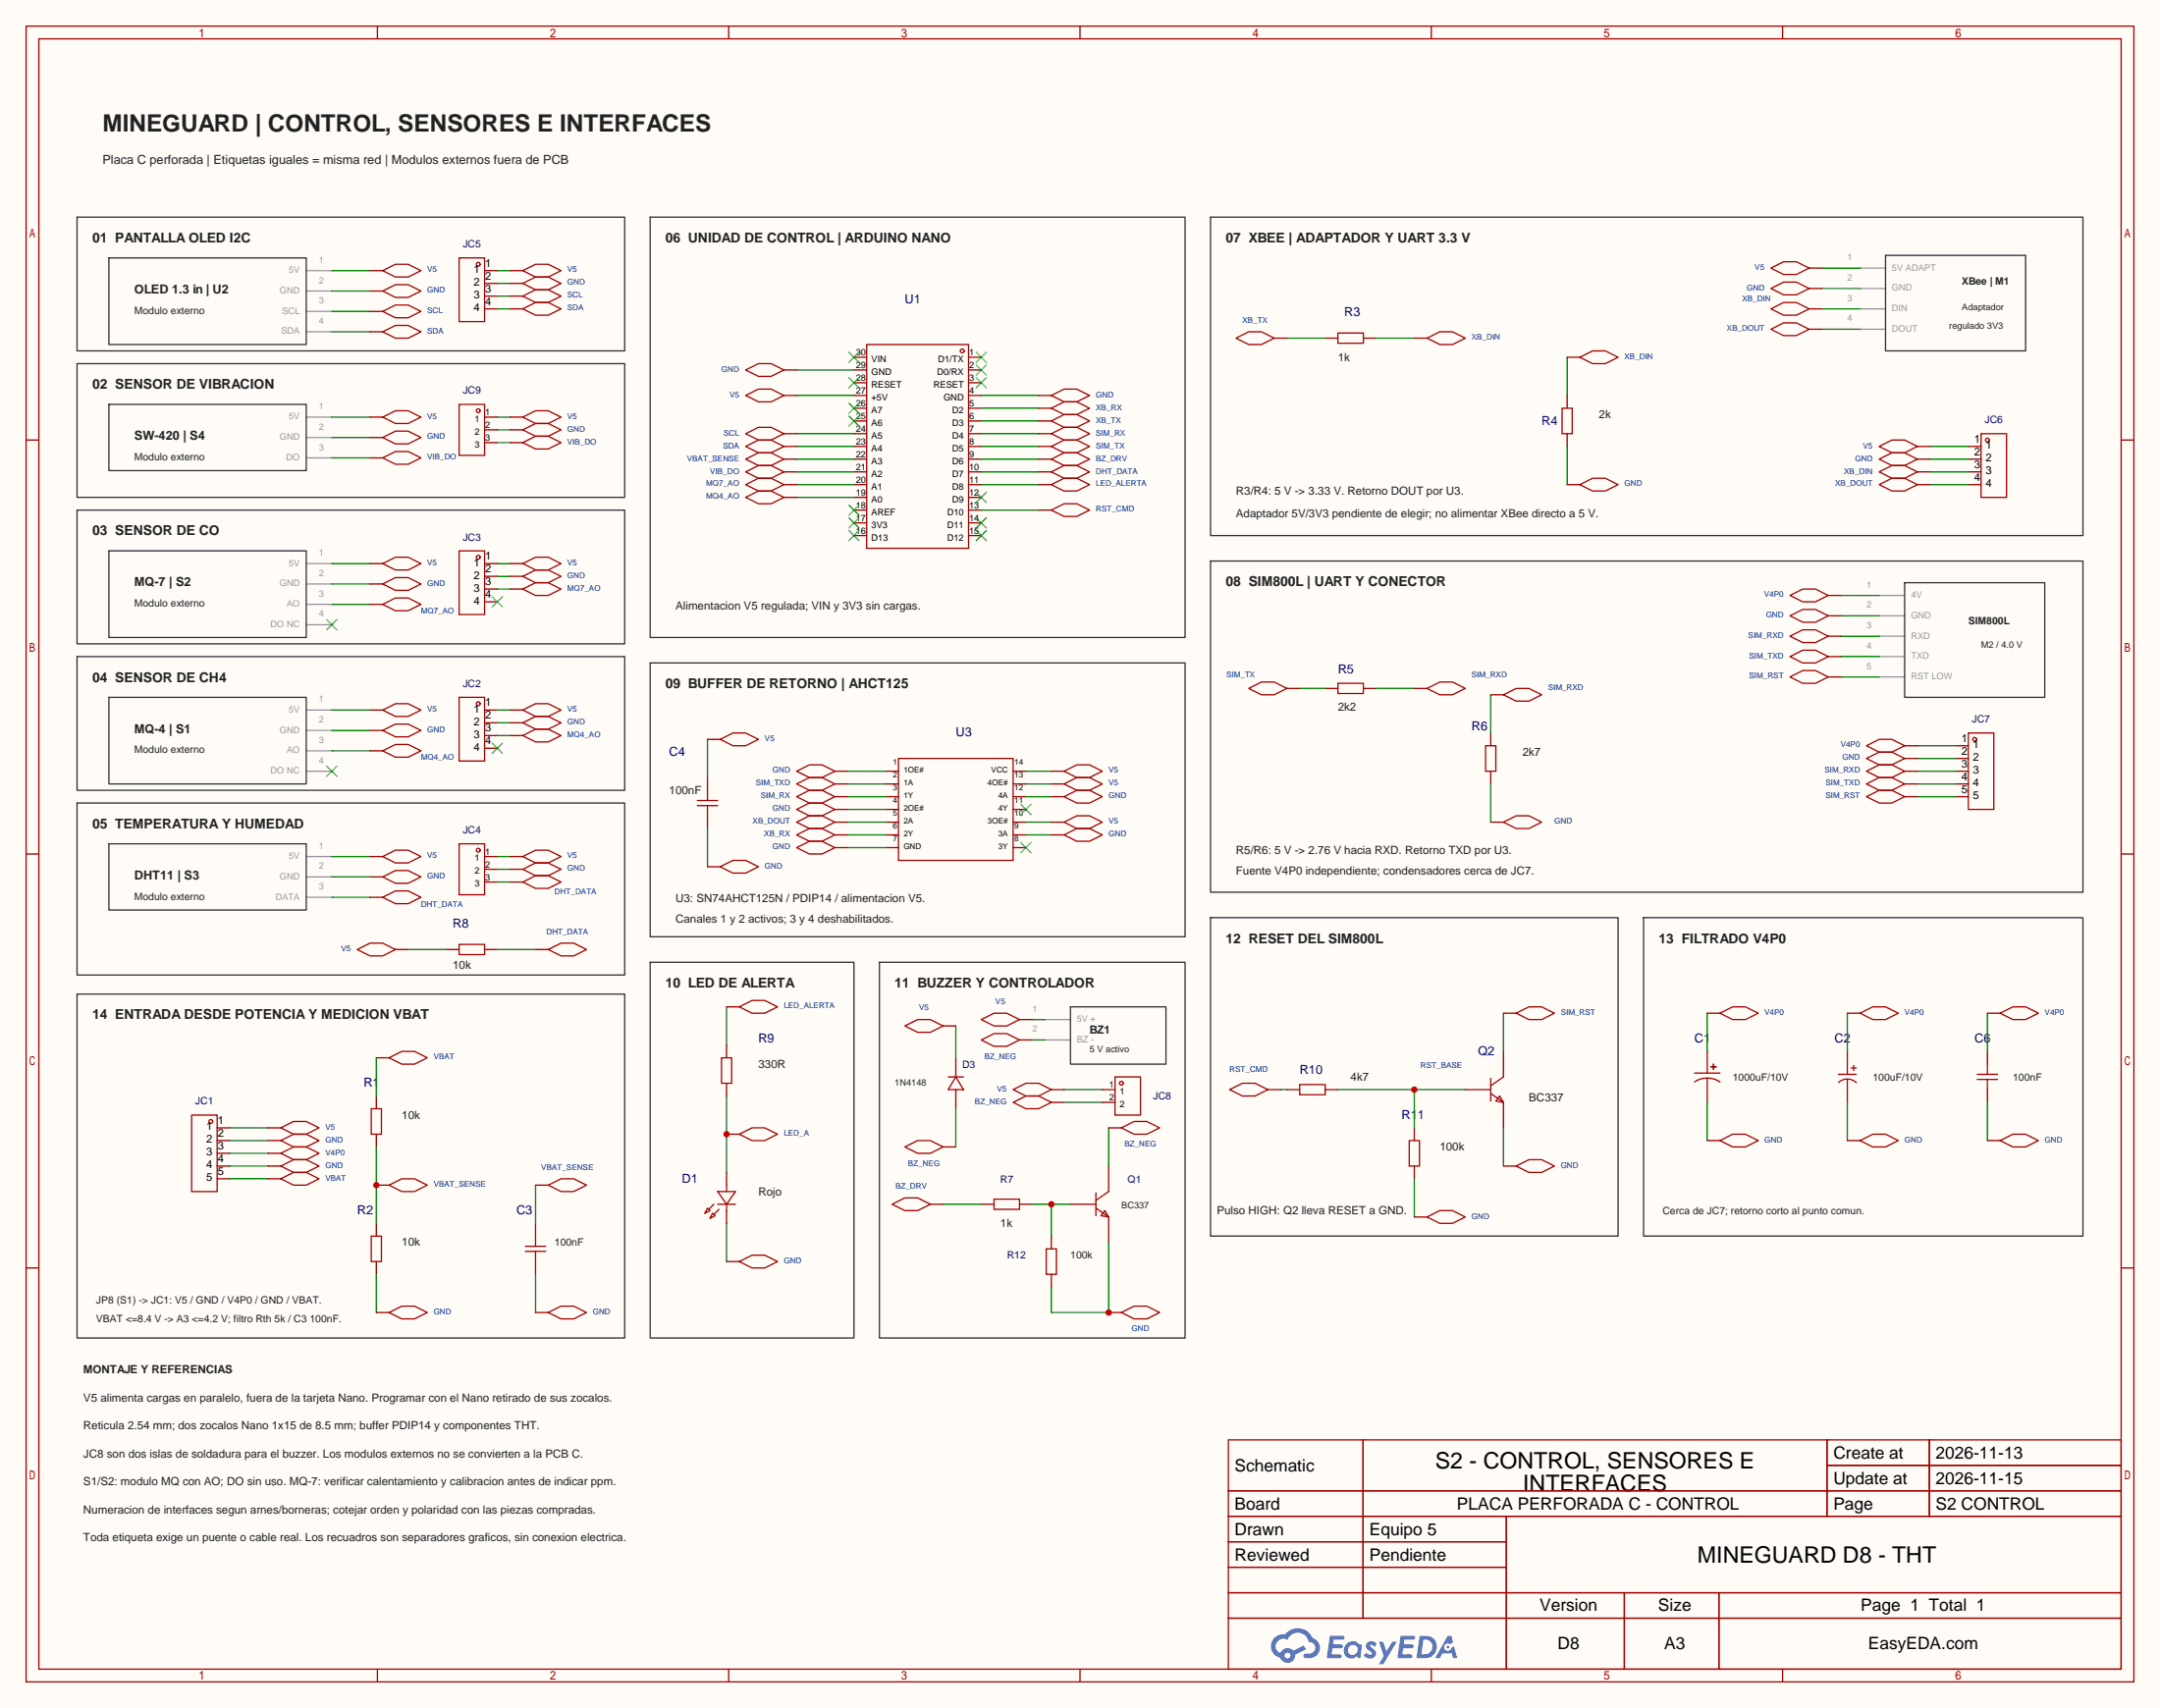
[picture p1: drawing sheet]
<svg xmlns="http://www.w3.org/2000/svg" width="431mm" height="341mm" viewBox="0 0 431 341" stroke-linecap="round" stroke-linejoin="round" font-family="sans-serif">
<path d="M0 0h430.8v340.6h-430.8z" fill="#fffcf7"/>
<g fill="none" stroke="#a10000" stroke-width=".25">
<path d="M5.2 5.2h420.4v330.2h-420.4zM7.7 7.7h415.3v325.2h-415.3zM75.3 5.2v2.5M145.3 5.2v2.5M215.4 5.2v2.5M285.5 5.2v2.5M355.5 5.2v2.5M5.2 87.8h2.5M423 87.8h2.6M5.2 170.3h2.5M423 170.3h2.6M5.2 252.9h2.5"/>
<path d="M423 252.9h2.6M245 287.1h178v45.8h-178zM245 297.3h178M271.8 287.1v35.6M364.4 287.1v15.3M364.4 292.2h58.6M384.8 287.1v15.3M245 302.4h178M245 307.5h55.4M245 317.6h178M245 312.5h55.4M300.4 302.4v30.5"/>
<path d="M324 317.6v15.3M342.8 317.6v15.3M75.3 332.9v2.5M145.3 332.9v2.5M215.4 332.9v2.5M245 322.7h178M285.5 332.9v2.5M355.5 332.9v2.5"/>
</g>
<g fill="#5487ff">
<path d="M272.7 327.5a1.3 1.3 0 0 1 1.9 .3l-.4 .7a.54 .54 0 0 0-1-.3l.2 .2a1.58 1.58 0 0 1 1 1.6 1.43 1.43 0 0 1-2.4 .1l.5-.5a.64 .64 0 0 0 .5 .4 .64 .64 0 0 0 .6-.3l-.1-.2a1.35 1.35 0 0 1-1-1.8z"/>
<path d="M275 327.4h.8l.7 1.9 1.2-1.9h.9l-2.7 4.5h-.9l1-1.7z"/>
<path d="M265.2 326.2h1.7a1.31 1.31 0 0 1 1.2 .2 .4 .4 0 0 1-.4 .6h-1.7l-.1 .9h1.6a.4 .4 0 0 1 .3 .5 .4 .4 0 0 1-.4 .3h-1.7l-.1 1.2h.8a1.23 1.23 0 0 1 1.2 .2 .39 .39 0 0 1-.4 .6h-2.6z"/>
<path d="M279.3 326.2h1.7a1.32 1.32 0 0 1 1.2 .2 .39 .39 0 0 1-.3 .6h-1.8l-.1 .9h1.6a.4 .4 0 0 1 .4 .5 .4 .4 0 0 1-.5 .3h-1.6l-.2 1.2h.8a1.23 1.23 0 0 1 1.2 .2 .39 .39 0 0 1-.4 .6h-2.6z"/>
<path d="M288.7 326.2h.8l.3 1.4-.6 .3a.75 .75 0 0 0-1.1 .3 .75 .75 0 0 0 .4 1 .75 .75 0 0 0 1-.6l.5-.3 .6 2.4h-.8l-.3-1h-1.8l-.5 1h-1z"/>
<path d="M283.1 326.2l-.6 4.5h1.4a2.27 2.27 0 0 0 2.7-2.3 2.27 2.27 0 0 0-2.7-2.2zM283.9 327a1.5 1.5 0 0 1 1.8 1.5 1.5 1.5 0 0 1-1.9 1.4h-.3z"/>
<path d="M268.5 327.8a1.6 1.6 0 0 0-.3 2.3 1.6 1.6 0 0 0 2.3 .2l.8 .4 .3-2.5-.1-.3h-.5a1.58 1.58 0 0 0-2.5-.1zM269.1 328.3a.99 .99 0 0 1 1.6 .3 .99 .99 0 0 1-.8 1.4 .94 .94 0 0 1-1-.5 .94 .94 0 0 1 .2-1.2z"/>
<path d="M254.2 326.6a2.37 2.37 0 0 0 1.1 4 1.54 1.54 0 0 0 1.8 1 1.54 1.54 0 0 0 1.2-1.6l2.2-1.1-.5-.8-2.1 1.1a1.57 1.57 0 0 0-2.6 .5 1.5 1.5 0 0 1-.7-2.1 1.5 1.5 0 0 1 2.2-.6 2.23 2.23 0 0 1 2.3-1.4 2.23 2.23 0 0 1 1.9 1.9 1.16 1.16 0 0 1 1.3 1 1.16 1.16 0 0 1-1.1 1.3h-.7a.47 .47 0 0 0-.6 .4 .47 .47 0 0 0 .5 .5 2.17 2.17 0 0 0 2.5-1 2.17 2.17 0 0 0-.4-2.6l-.7-.5a3.2 3.2 0 0 0-5.5-.7l-1.1 .1zM256.2 330.2a.6 .6 0 0 1 1.2 0 .6 .6 0 0 1-1.2 0z"/>
<circle cx="288.7" cy="328.5" r=".28"/>
</g>
<g fill="none" stroke="#a10000" stroke-width=".25">
<path d="M91.6 51.4h5v12.7h-5zM172.8 68.7h20.4v40.6h-20.4zM266.8 66.4h5.1v2.1h-5.1zM91.6 80.6h5v10.2h-5zM311.5 81.4h2.1v5.1h-2.1zM395.1 86.5h5.1v12.7h-5.1zM91.6 109.9h5v12.7h-5zM91.6 139.1h5v12.7h-5zM266.8 136.3h5.1v2h-5.1zM139.1 159.6h4M141.1 157.6v2M179.2 151.3h22.9v20.3h-22.9z"/>
<path d="M296.3 148.7h2v5.1h-2zM392.6 146.2h5v15.2h-5zM91.6 168.3h5v10.1h-5zM139.1 160.7h4M141.1 160.7v2M91.6 188.3h5v2.1h-5zM143.9 210.9h2v5.1h-2zM189.1 214.8h3.1M190.6 214.8l1.6 2.5h-3.1zM222.4 214.8h5.1v7.6h-5.1zM259.2 216.3h5.1v2h-5.1zM297.3 218.1l2.5 1.7"/>
<path d="M297.3 215v4.6M299.1 218.6l.7 1.2-1.5-.2zM299.8 214.8l-2.5 1.7M337.9 215.8a4.6 4.6 0 0 1 5.1 0M337.9 214h5.1M341.2 212.7h1.1zM341.7 212.2l.1 1zM366.6 214.2h3.6M366.7 215.9a2.54 2.54 0 0 1 3.5 0M368.4 212.2v2M368.4 215.3v2M369.2 213h1"/>
<path d="M369.7 212.5v1M394.3 214.2h4.1M394.3 215.3h4.1M396.4 212.2v2M396.4 215.3v2M38.2 222.4h5.1v15.2h-5.1zM74 221.1h2.1v5.1h-2.1zM143.1 237.6h3.6l-1.8 2.6zM144.9 236.3v1.3M198.2 239.1h5.1v2.1h-5.1zM218.6 237.9v4.5M221.1 237.6l-2.5 1.8"/>
<path d="M281.1 227.5h2v5h-2zM74 246.5h2.1v5.1h-2.1zM104.8 249.6h4M104.8 248.5h4M106.8 246.5v2M106.8 249.6v2M141.1 240.9l.5 .5-1 .5zM142.1 241.9l.5 .5-1 .6zM142.4 240.2l-1 1M143.1 240.2h3.6M143.4 241.2l-1 1M144.9 240.2v1.2"/>
<path d="M208.7 249h2v5.1h-2zM218.6 240.9l2.5 1.8M220.3 241.4l.8 1.3-1.5-.3z"/>
<circle cx="95.4" cy="52.7" r=".38"/>
<circle cx="191.9" cy="70" r=".38"/>
<circle cx="95.4" cy="81.9" r=".38"/>
<circle cx="396.4" cy="87.8" r=".38"/>
<circle cx="95.4" cy="111.1" r=".38"/>
<circle cx="95.4" cy="140.3" r=".38"/>
<circle cx="393.8" cy="147.4" r=".38"/>
<circle cx="95.4" cy="169.5" r=".38"/>
<circle cx="223.6" cy="216" r=".38"/>
<circle cx="42" cy="223.6" r=".38"/>
</g>
<g fill="none" stroke="#870000" stroke-width=".25">
<path d="M96.6 54h2.6M96.6 56.5h2.6M96.6 59.1h2.6M96.6 61.6h2.6M170.3 71.2h2.5M170.3 73.8h2.5M170.3 76.3h2.5M170.3 78.9h2.5M193.2 71.2h2.5M193.2 73.8h2.5M193.2 76.3h2.5M193.2 78.9h2.5"/>
<path d="M264.3 67.4h2.5M271.9 67.4h2.5M312.5 78.9v2.5M96.6 83.2h2.6M96.6 85.7h2.6M96.6 88.3h2.6M170.3 81.4h2.5M170.3 83.9h2.5M170.3 86.5h2.5M170.3 89h2.5M170.3 91.6h2.5M170.3 94.1h2.5"/>
<path d="M170.3 96.6h2.5M170.3 99.2h2.5M193.2 81.4h2.5M193.2 83.9h2.5M193.2 86.5h2.5M193.2 89h2.5M193.2 91.6h2.5M193.2 94.1h2.5M193.2 96.6h2.5M193.2 99.2h2.5M312.5 86.5v2.5M392.6 89h2.5"/>
<path d="M392.6 91.6h2.5M392.6 94.1h2.5M392.6 96.6h2.5M96.6 112.4h2.6M96.6 114.9h2.6M96.6 117.5h2.6M170.3 101.7h2.5M170.3 104.3h2.5M170.3 106.8h2.5M193.2 101.7h2.5M193.2 104.3h2.5M193.2 106.8h2.5"/>
<path d="M96.6 120h2.6M264.3 137.3h2.5M271.9 137.3h2.5M96.6 141.6h2.6M96.6 144.1h2.6M96.6 146.7h2.6M96.6 149.2h2.6M141.1 155.1v2.5M176.7 153.8h2.5M176.7 156.3h2.5M176.7 158.9h2.5M202.1 153.8h2.5"/>
<path d="M202.1 156.3h2.5M202.1 158.9h2.5M297.3 146.2v2.5M297.3 153.8v2.5M390 148.7h2.6M390 151.3h2.6M390 153.8h2.6M390 156.3h2.6M390 158.9h2.6M96.6 170.8h2.6M96.6 173.4h2.6M96.6 175.9h2.6"/>
<path d="M141.1 162.7v2.5M176.7 161.4h2.5M176.7 164h2.5M176.7 166.5h2.5M176.7 169h2.5M202.1 161.4h2.5M202.1 164h2.5M202.1 166.5h2.5M202.1 169h2.5M89 189.4h2.6M96.6 189.4h2.6M75.1 218.6v2.5"/>
<path d="M144.9 208.4v2.5M144.9 216v2.6M190.6 210.9v3.9M190.6 217.3v3.8M219.8 217.3h2.6M219.8 219.8h2.6M256.7 217.3h2.5M264.3 217.3h2.5M292.2 217.3h5.1M299.8 209.7v5.1M299.8 219.8v5.1M340.5 209.7v4.3"/>
<path d="M340.5 215v4.8M368.4 209.7v2.5M368.4 217.3v2.5M396.4 209.7v2.5M396.4 217.3v2.5M43.3 224.9h2.5M43.3 227.5h2.5M43.3 230h2.5M43.3 232.5h2.5M43.3 235.1h2.5M75.1 226.2v2.5M144.9 233.8v2.5"/>
<path d="M221.1 232.5v5.1M282.1 224.9v2.6M282.1 232.5v2.6M75.1 244v2.5M75.1 251.6v2.5M106.8 244v2.5M106.8 251.6v2.5M144.9 241.4v2.6M195.7 240.2h2.5M203.3 240.2h2.6M209.7 246.5v2.5M209.7 254.1v2.6"/>
<path d="M213.5 240.2h5.1M221.1 242.7v5.1"/>
</g>
<g fill="none" stroke="#3c3" stroke-width=".25">
<path d="M169.3 75.3l2 2M169.3 70.2l2 2.1M171.3 75.3l-2 2M171.3 70.2l-2 2.1M194.7 70.2l2 2.1M194.7 72.8l2 2M194.7 75.3l2 2M196.7 70.2l-2 2.1M196.7 72.8l-2 2M196.7 75.3l-2 2M169.3 82.9l2 2.1M169.3 80.4l2 2"/>
<path d="M171.3 82.9l-2 2.1M171.3 80.4l-2 2M194.7 98.2l2 2M196.7 98.2l-2 2M98.2 119l2 2M100.2 119l-2 2M169.3 105.8l2 2M169.3 103.3l2 2M169.3 100.7l2 2M171.3 100.7l-2 2M171.3 105.8l-2 2M171.3 103.3l-2 2"/>
<path d="M194.7 103.3l2 2M194.7 105.8l2 2M196.7 103.3l-2 2M196.7 105.8l-2 2M65.2 123.6l2 2M67.2 123.6l-2 2M65.2 152.8l2 2M67.2 152.8l-2 2M98.2 148.2l2 2M100.2 148.2l-2 2M203.6 168l2 2.1M203.6 160.4l2 2"/>
<path d="M205.6 168l-2 2.1M205.6 160.4l-2 2"/>
</g>
<g fill="none" stroke="#999" stroke-width=".25">
<path d="M61.1 54h5.1M61.1 58h5.1M66.2 54h.1M66.2 58h.1M371 53.5h.1M371 57.5h.1M371 53.5h5M371 57.5h5M61.1 62.1h5.1M61.1 66.2h5.1M66.2 62.1h.1M66.2 66.2h.1"/>
<path d="M371 61.6h.1M371 65.7h.1M371 61.6h5M371 65.7h5M61.1 83.2h5.1M61.1 87.2h5.1M61.1 91.3h5.1M66.2 83.2h.1M66.2 87.2h.1M66.2 91.3h.1M61.1 112.4h5.1M61.1 116.5h5.1"/>
<path d="M66.2 112.4h.1M66.2 116.5h.1M374.8 118.7h.1M374.8 118.7h5.1M61.1 120.5h5.1M61.1 124.6h5.1M66.2 120.5h.1M66.2 124.6h.1M374.8 122.8h.1M374.8 126.9h.1M374.8 130.9h.1M374.8 135h.1"/>
<path d="M374.8 122.8h5.1M374.8 126.9h5.1M374.8 130.9h5.1M374.8 135h5.1M61.1 141.6h5.1M61.1 145.7h5.1M61.1 149.7h5.1M61.1 153.8h5.1M66.2 141.6h.1M66.2 145.7h.1M66.2 149.7h.1M66.2 153.8h.1"/>
<path d="M61.1 170.8h5.1M61.1 174.9h5.1M61.1 178.9h5.1M66.2 170.8h.1M66.2 174.9h.1M66.2 178.9h.1M208.4 203.3h.1M208.4 207.4h.1M208.4 203.3h5.1M208.4 207.4h5.1"/>
</g>
<g fill="none" stroke="#008700" stroke-width=".25">
<path d="M384.9 94.1h7.7M367.2 126.9h7.6M204.6 156.3h5.1M297.3 156.3v7.7M141.1 165.2v7.6M169 169h7.7M169 166.5h7.7M169 164h7.7M204.6 166.5h5.1M205.9 207.4h2.5M266.8 217.3h25.4M282.1 217.3v7.6"/>
<path d="M368.4 202.1v7.6M368.4 219.8v7.7M45.8 235.1h7.7M190.6 221.1v7.6M188.1 240.2h7.6"/>
</g>
<circle cx="282.1" cy="217.3" r=".63" fill="#c00"/>
<g fill="none" stroke="#008700" stroke-width=".25">
<path d="M363.3 53.5h7.7M363.3 57.5h7.7M158.9 73.8h11.4M158.9 78.9h11.4M256.7 67.4h7.6M363.3 61.6h7.7M363.3 65.7h7.7M158.9 96.6h11.4M158.9 91.6h11.4M158.9 86.5h11.4M158.9 94.1h11.4M158.9 89h11.4"/>
<path d="M158.9 99.2h11.4M195.7 96.6h11.4M195.7 91.6h11.4M195.7 86.5h11.4M195.7 83.9h11.4M195.7 94.1h11.4M195.7 89h11.4M195.7 81.4h11.4M384.9 96.6h7.7M384.9 91.6h7.7M195.7 101.7h11.4M367.2 118.7h7.6"/>
<path d="M259.2 137.3h5.1M274.4 137.3h7.7M297.3 138.6v7.6M367.2 130.9h7.6M367.2 122.8h7.6M367.2 135h7.6M141.1 147.4v7.7M169 156.3h7.7M169 153.8h7.7M169 158.9h7.7M204.6 153.8h5.1M204.6 158.9h5.1"/>
<path d="M382.4 151.3h7.6M66.2 170.8h7.6M66.2 178.9h7.6M99.2 170.8h2.5M169 161.4h7.7M204.6 164h5.1M99.2 189.4h7.6M75.1 210.9v7.7M144.9 218.6v15.2M190.6 204.6v6.3M205.9 203.3h2.5M212.2 217.3h7.6"/>
<path d="M299.8 202.1v7.6M221.1 224.9v7.6M299.8 224.9v7.6M106.8 254.1v7.6M144.9 244v7.6M205.9 240.2h7.6M209.7 240.2v6.3M221.1 247.8v13.9h-11.4v-5"/>
</g>
<circle cx="209.7" cy="240.2" r=".63" fill="#c00"/>
<g fill="none" stroke="#008700" stroke-width=".25">
<path d="M66.2 54h7.6M66.2 58h7.6M99.2 59.1h2.5M99.2 56.5h2.5M99.2 54h2.5M66.2 62.1h7.6M66.2 66.2h7.6M99.2 61.6h2.5M195.7 78.9h11.4M274.4 67.4h7.7M312.5 71.2v7.7M66.2 91.3h7.6"/>
<path d="M66.2 83.2h7.6M66.2 87.2h7.6M99.2 85.7h2.5M99.2 83.2h2.5M99.2 88.3h2.5M312.5 89v7.6M384.9 89h7.7M66.2 112.4h7.6M66.2 116.5h7.6M99.2 114.9h2.5M99.2 112.4h2.5M99.2 117.5h2.5"/>
<path d="M66.2 120.5h7.6M66.2 149.7h7.6M66.2 141.6h7.6M66.2 145.7h7.6M99.2 141.6h2.5M99.2 144.1h2.5M99.2 146.7h2.5M382.4 148.7h7.6M382.4 153.8h7.6M382.4 158.9h7.6M382.4 156.3h7.6M66.2 174.9h7.6"/>
<path d="M99.2 173.4h2.5M99.2 175.9h2.5M81.4 189.4h7.6M144.9 200.8v7.6M212.2 219.8h7.6M255.4 217.3h1.3M340.5 202.1v7.6M340.5 219.8v7.7M396.4 202.1v7.6M396.4 219.8v7.7M45.8 224.9h7.7M45.8 230h7.7"/>
<path d="M45.8 227.5h7.7M45.8 232.5h7.7M75.1 228.7v15.3M106.8 236.3v7.7M282.1 235.1v7.6M75.1 254.1v7.6"/>
</g>
<g fill="none" stroke="#303030" stroke-width=".25">
<path d="M15.4 43.3h109.2v26.7h-109.2zM21.7 51.4h39.4v17.3h-39.4zM129.7 43.3h106.6v83.8h-106.6zM241.4 43.3h174v63.5h-174zM376 50.9h28v19.1h-28zM15.4 72.5h109.2v26.7h-109.2zM21.7 80.6h39.4v13.3h-39.4zM15.4 101.7h109.2v26.7h-109.2zM21.7 109.9h39.4v17.2h-39.4zM241.4 111.9h174v66h-174zM379.9 116.2h27.9v22.9h-27.9zM15.4 130.9h109.2v26.7h-109.2z"/>
<path d="M21.7 139.1h39.4v17.2h-39.4zM129.7 132.2h106.6v54.6h-106.6zM15.4 160.1h109.2v34.3h-109.2zM21.7 168.3h39.4v13.2h-39.4zM15.4 198.2h109.2v68.6h-109.2zM129.7 191.9h40.6v74.9h-40.6zM175.4 191.9h60.9v74.9h-60.9zM241.4 183h81.3v63.5h-81.3zM327.8 183h87.6v63.5h-87.6zM213.5 200.8h19v11.4h-19z"/>
</g>
<g fill="none" stroke="#870000" stroke-width=".25">
<path d="M73.8 54h2.5M73.8 58h2.5M101.7 54h2.6M101.7 56.5h2.6M101.7 59.1h2.6M360.8 53.5h2.5M360.8 57.5h2.5M73.8 62.1h2.5M73.8 66.2h2.5M101.7 61.6h2.6M156.3 78.9h2.6M156.3 73.8h2.6"/>
<path d="M207.1 78.9h2.6M254.1 67.4h2.6M282.1 67.4h2.5M312.5 71.2h2.6M360.8 61.6h2.5M360.8 65.7h2.5M73.8 83.2h2.5M73.8 87.2h2.5M73.8 91.3h2.5M101.7 83.2h2.6M101.7 85.7h2.6M101.7 88.3h2.6"/>
<path d="M156.3 86.5h2.6M156.3 91.6h2.6M156.3 94.1h2.6M156.3 96.6h2.6M156.3 99.2h2.6M207.1 81.4h2.6M207.1 83.9h2.6M207.1 86.5h2.6M207.1 89h2.6M207.1 91.6h2.6M207.1 94.1h2.6M207.1 96.6h2.6"/>
<path d="M312.5 96.6h2.6M382.4 89h2.5M382.4 91.6h2.5M382.4 94.1h2.5M382.4 96.6h2.5M73.8 112.4h2.5M73.8 116.5h2.5M101.7 112.4h2.6M101.7 114.9h2.6M101.7 117.5h2.6M207.1 101.7h2.6M364.6 118.7h2.6"/>
<path d="M73.8 120.5h2.5M256.7 137.3h2.5M282.1 137.3h2.5M297.3 138.6h2.5M364.6 122.8h2.6M364.6 126.9h2.6M364.6 130.9h2.6M364.6 135h2.6M73.8 141.6h2.5M73.8 145.7h2.5M73.8 149.7h2.5M101.7 141.6h2.6"/>
<path d="M101.7 144.1h2.6M101.7 146.7h2.6M141.1 147.4h2.5M166.5 153.8h2.5M166.5 156.3h2.5M166.5 158.9h2.5M209.7 153.8h2.5M209.7 156.3h2.5M209.7 158.9h2.5M379.9 148.7h2.5M379.9 151.3h2.5M379.9 153.8h2.5"/>
<path d="M379.9 156.3h2.5M379.9 158.9h2.5M73.8 170.8h2.5M73.8 174.9h2.5M73.8 178.9h2.5M101.7 170.8h2.6M101.7 173.4h2.6M101.7 175.9h2.6M141.1 172.8h2.5M166.5 164h2.5M166.5 161.4h2.5M166.5 166.5h2.5"/>
<path d="M166.5 169h2.5M209.7 164h2.5M209.7 166.5h2.5M297.3 164h2.5M78.9 189.4h2.5M106.8 189.4h2.5M144.9 226.2h2.5"/>
</g>
<g fill="none" stroke="#a10000" stroke-width=".25">
<path d="M76.3 54l2.6-1.3h2.5l2.5 1.3-2.5 1.2h-2.5zM76.3 58l2.6-1.2h2.5l2.5 1.2-2.5 1.3h-2.5zM104.3 54l2.5-1.3h2.5l2.6 1.3-2.6 1.2h-2.5zM104.3 56.5l2.5-1.3h2.5l2.6 1.3-2.6 1.3h-2.5zM104.3 59.1l2.5-1.3h2.5l2.6 1.3-2.6 1.2h-2.5zM353.2 53.5l2.5-1.3h2.6l2.5 1.3-2.5 1.2h-2.6zM353.2 57.5l2.5-1.2h2.6l2.5 1.2-2.5 1.3h-2.6zM76.3 62.1l2.6-1.3h2.5l2.5 1.3-2.5 1.3h-2.5zM76.3 66.2l2.6-1.3h2.5l2.5 1.3-2.5 1.2h-2.5zM104.3 61.6l2.5-1.3h2.5l2.6 1.3-2.6 1.3h-2.5zM148.7 78.9l2.6-1.3h2.5l2.5 1.3-2.5 1.2h-2.5zM148.7 73.8l2.6-1.3h2.5l2.5 1.3-2.5 1.3h-2.5z"/>
<path d="M209.7 78.9l2.5-1.3h2.6l2.5 1.3-2.5 1.2h-2.6zM246.5 67.4l2.5-1.2h2.6l2.5 1.2-2.5 1.3h-2.6zM284.6 67.4l2.5-1.2h2.6l2.5 1.2-2.5 1.3h-2.6zM315.1 71.2l2.5-1.2h2.6l2.5 1.2-2.5 1.3h-2.6zM353.2 61.6l2.5-1.3h2.6l2.5 1.3-2.5 1.3h-2.6zM353.2 65.7l2.5-1.3h2.6l2.5 1.3-2.5 1.2h-2.6zM76.3 83.2l2.6-1.3h2.5l2.5 1.3-2.5 1.3h-2.5zM76.3 87.2l2.6-1.2h2.5l2.5 1.2-2.5 1.3h-2.5zM76.3 91.3l2.6-1.3h2.5l2.5 1.3-2.5 1.3h-2.5zM104.3 83.2l2.5-1.3h2.5l2.6 1.3-2.6 1.3h-2.5zM104.3 85.7l2.5-1.2h2.5l2.6 1.2-2.6 1.3h-2.5zM104.3 88.3l2.5-1.3h2.5l2.6 1.3-2.6 1.2h-2.5z"/>
<path d="M148.7 99.2l2.6-1.3h2.5l2.5 1.3-2.5 1.3h-2.5zM148.7 96.6l2.6-1.2h2.5l2.5 1.2-2.5 1.3h-2.5zM148.7 94.1l2.6-1.3h2.5l2.5 1.3-2.5 1.3h-2.5zM148.7 91.6l2.6-1.3h2.5l2.5 1.3-2.5 1.2h-2.5zM148.7 86.5l2.6-1.3h2.5l2.5 1.3-2.5 1.3h-2.5zM209.7 81.4l2.5-1.3h2.6l2.5 1.3-2.5 1.3h-2.6zM209.7 83.9l2.5-1.2h2.6l2.5 1.2-2.5 1.3h-2.6zM209.7 86.5l2.5-1.3h2.6l2.5 1.3-2.5 1.3h-2.6zM209.7 89l2.5-1.2h2.6l2.5 1.2-2.5 1.3h-2.6zM209.7 91.6l2.5-1.3h2.6l2.5 1.3-2.5 1.2h-2.6zM209.7 94.1l2.5-1.3h2.6l2.5 1.3-2.5 1.3h-2.6zM209.7 96.6l2.5-1.2h2.6l2.5 1.2-2.5 1.3h-2.6z"/>
<path d="M315.1 96.6l2.5-1.2h2.6l2.5 1.2-2.5 1.3h-2.6zM374.8 89l2.5-1.2h2.6l2.5 1.2-2.5 1.3h-2.6zM374.8 91.6l2.5-1.3h2.6l2.5 1.3-2.5 1.2h-2.6zM374.8 94.1l2.5-1.3h2.6l2.5 1.3-2.5 1.3h-2.6zM374.8 96.6l2.5-1.2h2.6l2.5 1.2-2.5 1.3h-2.6zM76.3 112.4l2.6-1.3h2.5l2.5 1.3-2.5 1.3h-2.5zM76.3 116.5l2.6-1.3h2.5l2.5 1.3-2.5 1.2h-2.5zM104.3 112.4l2.5-1.3h2.5l2.6 1.3-2.6 1.3h-2.5zM104.3 114.9l2.5-1.2h2.5l2.6 1.2-2.6 1.3h-2.5zM104.3 117.5l2.5-1.3h2.5l2.6 1.3-2.6 1.2h-2.5zM209.7 101.7l2.5-1.2h2.6l2.5 1.2-2.5 1.3h-2.6zM357 118.7l2.5-1.2h2.6l2.5 1.2-2.5 1.3h-2.6z"/>
<path d="M76.3 120.5l2.6-1.2h2.5l2.5 1.2-2.5 1.3h-2.5zM249 137.3l2.6-1.3h2.5l2.6 1.3-2.6 1.3h-2.5zM284.6 137.3l2.5-1.3h2.6l2.5 1.3-2.5 1.3h-2.6zM299.8 138.6l2.6-1.3h2.5l2.6 1.3-2.6 1.2h-2.5zM357 122.8l2.5-1.3h2.6l2.5 1.3-2.5 1.3h-2.6zM357 126.9l2.5-1.3h2.6l2.5 1.3-2.5 1.2h-2.6zM357 130.9l2.5-1.2h2.6l2.5 1.2-2.5 1.3h-2.6zM357 135l2.5-1.3h2.6l2.5 1.3-2.5 1.3h-2.6zM76.3 141.6l2.6-1.3h2.5l2.5 1.3-2.5 1.3h-2.5zM76.3 145.7l2.6-1.3h2.5l2.5 1.3-2.5 1.2h-2.5zM76.3 149.7l2.6-1.2h2.5l2.5 1.2-2.5 1.3h-2.5zM104.3 141.6l2.5-1.3h2.5l2.6 1.3-2.6 1.3h-2.5z"/>
<path d="M104.3 144.1l2.5-1.2h2.5l2.6 1.2-2.6 1.3h-2.5zM104.3 146.7l2.5-1.3h2.5l2.6 1.3-2.6 1.3h-2.5zM143.6 147.4l2.6-1.2h2.5l2.6 1.2-2.6 1.3h-2.5zM158.9 153.8l2.5-1.3h2.6l2.5 1.3-2.5 1.3h-2.6zM158.9 156.3l2.5-1.2h2.6l2.5 1.2-2.5 1.3h-2.6zM158.9 158.9l2.5-1.3h2.6l2.5 1.3-2.5 1.2h-2.6zM212.2 158.9l2.6-1.3h2.5l2.5 1.3-2.5 1.2h-2.5zM212.2 156.3l2.6-1.2h2.5l2.5 1.2-2.5 1.3h-2.5zM212.2 153.8l2.6-1.3h2.5l2.5 1.3-2.5 1.3h-2.5zM372.2 148.7l2.6-1.3h2.5l2.6 1.3-2.6 1.3h-2.5zM372.2 151.3l2.6-1.3h2.5l2.6 1.3-2.6 1.2h-2.5zM372.2 153.8l2.6-1.3h2.5l2.6 1.3-2.6 1.3h-2.5z"/>
<path d="M372.2 156.3l2.6-1.2h2.5l2.6 1.2-2.6 1.3h-2.5zM372.2 158.9l2.6-1.3h2.5l2.6 1.3-2.6 1.2h-2.5zM76.3 170.8l2.6-1.3h2.5l2.5 1.3-2.5 1.3h-2.5zM76.3 174.9l2.6-1.3h2.5l2.5 1.3-2.5 1.2h-2.5zM76.3 178.9l2.6-1.2h2.5l2.5 1.2-2.5 1.3h-2.5zM104.3 170.8l2.5-1.3h2.5l2.6 1.3-2.6 1.3h-2.5zM104.3 173.4l2.5-1.3h2.5l2.6 1.3-2.6 1.2h-2.5zM104.3 175.9l2.5-1.3h2.5l2.6 1.3-2.6 1.3h-2.5zM143.6 172.8l2.6-1.2h2.5l2.6 1.2-2.6 1.3h-2.5zM158.9 161.4l2.5-1.3h2.6l2.5 1.3-2.5 1.3h-2.6zM158.9 164l2.5-1.3h2.6l2.5 1.3-2.5 1.2h-2.6zM158.9 166.5l2.5-1.3h2.6l2.5 1.3-2.5 1.3h-2.6z"/>
<path d="M158.9 169l2.5-1.2h2.6l2.5 1.2-2.5 1.3h-2.6zM212.2 166.5l2.6-1.3h2.5l2.5 1.3-2.5 1.3h-2.5zM212.2 164l2.6-1.3h2.5l2.5 1.3-2.5 1.2h-2.5zM299.8 164l2.6-1.3h2.5l2.6 1.3-2.6 1.2h-2.5zM71.2 189.4l2.6-1.3h2.5l2.6 1.3-2.6 1.2h-2.5zM109.3 189.4l2.6-1.3h2.5l2.6 1.3-2.6 1.2h-2.5z"/>
</g>
<circle cx="144.9" cy="226.2" r=".63" fill="#c00"/>
<path d="M147.4 200.8l2.6-1.3h2.5l2.6 1.3-2.6 1.3h-2.5zM147.4 226.2l2.6-1.3h2.5l2.6 1.3-2.6 1.3h-2.5zM223.6 224.9l2.6-1.3h2.5l2.6 1.3-2.6 1.3h-2.5zM147.4 251.6l2.6-1.3h2.5l2.6 1.3-2.6 1.3h-2.5z" fill="none" stroke="#a10000" stroke-width=".25"/>
<path d="M144.9 200.8h2.5M221.1 224.9h2.5M144.9 251.6h2.5M221.1 261.7h2.5" fill="none" stroke="#870000" stroke-width=".25"/>
<circle cx="221.1" cy="261.7" r=".63" fill="#c00"/>
<g fill="none" stroke="#a10000" stroke-width=".25">
<path d="M180.5 204.6l2.5-1.3h2.5l2.6 1.3-2.6 1.3h-2.5zM195.7 203.3l2.5-1.2h2.6l2.5 1.2-2.5 1.3h-2.6zM195.7 207.4l2.5-1.3h2.6l2.5 1.3-2.5 1.3h-2.6zM202.1 217.3l2.5-1.3h2.5l2.6 1.3-2.6 1.3h-2.5zM202.1 219.8l2.5-1.2h2.5l2.6 1.2-2.6 1.3h-2.5zM302.4 202.1l2.5-1.3h2.6l2.5 1.3-2.5 1.2h-2.6zM343 202.1l2.6-1.3h2.5l2.5 1.3-2.5 1.2h-2.5zM371 202.1l2.5-1.3h2.5l2.6 1.3-2.6 1.2h-2.5zM398.9 202.1l2.5-1.3h2.6l2.5 1.3-2.5 1.2h-2.6zM56 224.9l2.5-1.3h2.6l2.5 1.3-2.5 1.3h-2.6zM56 227.5l2.5-1.3h2.6l2.5 1.3-2.5 1.2h-2.6zM56 230l2.5-1.3h2.6l2.5 1.3-2.5 1.3h-2.6z"/>
<path d="M56 232.5l2.5-1.2h2.6l2.5 1.2-2.5 1.3h-2.6zM56 235.1l2.5-1.3h2.6l2.5 1.3-2.5 1.2h-2.6zM180.5 228.7l2.5-1.2h2.5l2.6 1.2-2.6 1.3h-2.5zM302.4 232.5l2.5-1.2h2.6l2.5 1.2-2.5 1.3h-2.6zM343 227.5l2.6-1.3h2.5l2.5 1.3-2.5 1.2h-2.5zM371 227.5l2.5-1.3h2.5l2.6 1.3-2.6 1.2h-2.5zM398.9 227.5l2.5-1.3h2.6l2.5 1.3-2.5 1.2h-2.6zM284.6 242.7l2.5-1.3h2.6l2.5 1.3-2.5 1.3h-2.6zM223.6 261.7l2.6-1.2h2.5l2.6 1.2-2.6 1.3h-2.5z"/>
</g>
<g fill="none" stroke="#870000" stroke-width=".25">
<path d="M188.1 204.6h2.5M203.3 203.3h2.6M203.3 207.4h2.6M209.7 217.3h2.5M209.7 219.8h2.5M299.8 202.1h2.6M340.5 202.1h2.5M368.4 202.1h2.6M396.4 202.1h2.5M53.5 232.5h2.5M53.5 227.5h2.5M53.5 224.9h2.5"/>
<path d="M53.5 230h2.5M53.5 235.1h2.5M75.1 236.3h2.5M188.1 228.7h2.5M299.8 232.5h2.6M340.5 227.5h2.5M368.4 227.5h2.6M396.4 227.5h2.5M282.1 242.7h2.5"/>
</g>
<circle cx="75.1" cy="236.3" r=".63" fill="#c00"/>
<path d="M148.7 89l2.6-1.2h2.5l2.5 1.2-2.5 1.3h-2.5zM77.6 210.9l2.5-1.2h2.6l2.5 1.2-2.5 1.3h-2.6zM245.2 217.3l2.6-1.3h2.5l2.6 1.3-2.6 1.3h-2.5zM77.6 236.3l2.5-1.2h2.6l2.5 1.2-2.5 1.3h-2.6zM109.3 236.3l2.6-1.2h2.5l2.6 1.2-2.6 1.3h-2.5zM177.9 240.2l2.6-1.3h2.5l2.5 1.3-2.5 1.2h-2.5zM77.6 261.7l2.5-1.2h2.6l2.5 1.2-2.5 1.3h-2.6zM109.3 261.7l2.6-1.2h2.5l2.6 1.2-2.6 1.3h-2.5z" fill="none" stroke="#a10000" stroke-width=".25"/>
<path d="M156.3 89h2.6M75.1 210.9h2.5M252.9 217.3h2.5M106.8 236.3h2.5M185.5 240.2h2.6M75.1 261.7h2.5M106.8 261.7h2.5" fill="none" stroke="#870000" stroke-width=".25"/>
<text font-size="4.8" fill="#202020" x="20.4" y="26.3">MINEGUARD | CONTROL, SENSORES E INTERFACES</text>
<g font-size="4.5">
<text x="286.2" y="292.8">S2 - CONTROL, SENSORES E</text>
<text x="303.7" y="297.4">INTERFACES</text>
<text x="338.6" y="311.7">MINEGUARD D8 - THT</text>
</g>
<g font-size="3.4">
<text x="246.3" y="293.4">Schematic</text>
<text x="365.7" y="290.8">Create at</text>
<text x="386.1" y="290.8">2026-11-13</text>
<text x="365.7" y="295.9">Update at</text>
<text x="386.1" y="295.9">2026-11-15</text>
<text x="246.3" y="301">Board</text>
<text x="290.6" y="301">PLACA PERFORADA C - CONTROL</text>
<text x="365.7" y="301">Page</text>
<text x="386.1" y="301">S2 CONTROL</text>
<text x="246.3" y="306.1">Drawn</text>
<text x="246.3" y="311.2">Reviewed</text>
<text x="273.1" y="306.1">Equipo 5</text>
<text x="273.1" y="311.2">Pendiente</text>
<text x="307.1" y="321.3">Version</text>
<text x="330.7" y="321.3">Size</text>
<text x="371.1" y="321.3">Page 1 Total 1</text>
<text x="310.6" y="328.9">D8</text>
<text x="331.9" y="328.9">A3</text>
<text x="372.6" y="328.9">EasyEDA.com</text>
</g>
<g font-size="2.7" fill="#202020">
<text x="18.4" y="48.4">01 PANTALLA OLED I2C</text>
<text x="132.7" y="48.4">06 UNIDAD DE CONTROL | ARDUINO NANO</text>
<text x="244.5" y="48.4">07 XBEE | ADAPTADOR Y UART 3.3 V</text>
<text x="18.4" y="77.6">02 SENSOR DE VIBRACION</text>
<text x="18.4" y="106.8">03 SENSOR DE CO</text>
<text x="244.5" y="116.9">08 SIM800L | UART Y CONECTOR</text>
<text x="18.4" y="136">04 SENSOR DE CH4</text>
<text x="132.7" y="137.3">09 BUFFER DE RETORNO | AHCT125</text>
<text x="18.4" y="165.2">05 TEMPERATURA Y HUMEDAD</text>
<text x="244.5" y="188.1">12 RESET DEL SIM800L</text>
<text x="330.8" y="188.1">13 FILTRADO V4P0</text>
<text x="132.7" y="196.9">10 LED DE ALERTA</text>
<text x="178.4" y="196.9">11 BUZZER Y CONTROLADOR</text>
<text x="18.4" y="203.3">14 ENTRADA DESDE POTENCIA Y MEDICION VBAT</text>
</g>
<g font-size="2.5" fill="#202020">
<text x="20.4" y="32.6">Placa C perforada | Etiquetas iguales = misma red | Modulos externos fuera de PCB</text>
<text x="26.8" y="58.5">OLED 1.3 in | U2</text>
<text x="26.8" y="87.7">SW-420 | S4</text>
<text x="26.8" y="116.9">MQ-7 | S2</text>
<text x="26.8" y="146.1">MQ-4 | S1</text>
<text x="26.8" y="175.4">DHT11 | S3</text>
</g>
<g font-size="2.5" fill="#000080">
<text x="180.5" y="60.5">U1</text>
<text x="268.1" y="63.1">R3</text>
<text x="307.5" y="84.7">R4</text>
<text x="266.8" y="134.2">R5</text>
<text x="190.6" y="146.9">U3</text>
<text x="293.5" y="145.6">R6</text>
<text x="133.5" y="150.7">C4</text>
<text x="90.3" y="185">R8</text>
<text x="151.3" y="207.9">R9</text>
<text x="337.9" y="207.9">C1</text>
<text x="365.9" y="207.9">C2</text>
<text x="393.8" y="207.9">C6</text>
<text x="259.2" y="214.2">R10</text>
<text x="294.8" y="210.4">Q2</text>
<text x="72.5" y="216.8">R1</text>
<text x="279.5" y="223.1">R11</text>
<text x="136" y="235.8">D1</text>
<text x="71.2" y="242.2">R2</text>
<text x="103" y="242.2">C3</text>
</g>
<g font-size="2.3" fill="#202020">
<text x="266.8" y="72">1k</text>
<text x="318.9" y="83.4">2k</text>
<text x="246.5" y="98.6">R3/R4: 5 V -&gt; 3.33 V. Retorno DOUT por U3.</text>
<text x="246.5" y="103.2">Adaptador 5V/3V3 pendiente de elegir; no alimentar XBee directo a 5 V.</text>
<text x="134.7" y="121.5">Alimentacion V5 regulada; VIN y 3V3 sin cargas.</text>
<text x="266.8" y="141.8">2k2</text>
<text x="303.7" y="150.7">2k7</text>
<text x="133.5" y="158.3">100nF</text>
<text x="246.5" y="170.3">R5/R6: 5 V -&gt; 2.76 V hacia RXD. Retorno TXD por U3.</text>
<text x="134.7" y="179.9">U3: SN74AHCT125N / PDIP14 / alimentacion V5.</text>
<text x="246.5" y="174.3">Fuente V4P0 independiente; condensadores cerca de JC7.</text>
<text x="134.7" y="184">Canales 1 y 2 activos; 3 y 4 deshabilitados.</text>
<text x="90.3" y="193.1">10k</text>
<text x="217.3" y="206.1">BZ1</text>
<text x="151.3" y="212.9">330R</text>
<text x="269.4" y="215.5">4k7</text>
<text x="304.9" y="219.5">BC337</text>
<text x="80.1" y="223.1">10k</text>
<text x="287.1" y="229.5">100k</text>
<text x="151.3" y="238.3">Rojo</text>
<text x="199.5" y="244.7">1k</text>
<text x="242.7" y="242.2">Pulso HIGH: Q2 lleva RESET a GND.</text>
<text x="80.1" y="248.5">10k</text>
<text x="16.6" y="273.9">MONTAJE Y REFERENCIAS</text>
<text x="16.6" y="279.5">V5 alimenta cargas en paralelo, fuera de la tarjeta Nano. Programar con el Nano retirado de sus zocalos.</text>
<text x="16.6" y="285.1">Reticula 2.54 mm; dos zocalos Nano 1x15 de 8.5 mm; buffer PDIP14 y componentes THT.</text>
<text x="16.6" y="290.7">JC8 son dos islas de soldadura para el buzzer. Los modulos externos no se convierten a la PCB C.</text>
<text x="16.6" y="296.3">S1/S2: modulo MQ con AO; DO sin uso. MQ-7: verificar calentamiento y calibracion antes de indicar ppm.</text>
<text x="16.6" y="301.8">Numeracion de interfaces segun arnes/borneras; cotejar orden y polaridad con las piezas compradas.</text>
<text x="16.6" y="307.4">Toda etiqueta exige un puente o cable real. Los recuadros son separadores graficos, sin conexion electrica.</text>
</g>
<g font-size="2.2">
<text x="96.8" y="53.2">1</text>
<text x="94.5" y="54.4">1</text>
<text x="94.5" y="57">2</text>
<text x="94.5" y="59.5">3</text>
<text x="96.8" y="55.7">2</text>
<text x="96.8" y="58.3">3</text>
<text x="94.5" y="62.1">4</text>
<text x="96.8" y="60.8">4</text>
<text x="393.7" y="88.2">1</text>
<text x="396" y="89.5">1</text>
<text x="393.7" y="90.8">2</text>
<text x="393.7" y="93.3">3</text>
<text x="393.7" y="95.8">4</text>
<text x="396" y="92">2</text>
<text x="396" y="94.6">3</text>
<text x="396" y="97.1">4</text>
<text x="94.5" y="112.9">1</text>
<text x="96.8" y="111.6">1</text>
<text x="94.5" y="115.4">2</text>
<text x="94.5" y="117.9">3</text>
<text x="96.8" y="114.1">2</text>
<text x="96.8" y="116.7">3</text>
<text x="96.8" y="119.2">4</text>
<text x="94.5" y="120.5">4</text>
<text x="94.5" y="142.1">1</text>
<text x="96.8" y="140.8">1</text>
<text x="96.8" y="143.3">2</text>
<text x="94.5" y="144.6">2</text>
<text x="94.5" y="147.2">3</text>
<text x="94.5" y="149.7">4</text>
<text x="96.8" y="145.9">3</text>
<text x="96.8" y="148.4">4</text>
<text x="391.2" y="147.9">1</text>
<text x="393.5" y="149.2">1</text>
<text x="391.2" y="150.5">2</text>
<text x="391.2" y="153">3</text>
<text x="391.2" y="155.5">4</text>
<text x="393.5" y="151.7">2</text>
<text x="393.5" y="154.3">3</text>
<text x="391.2" y="158.1">5</text>
<text x="393.5" y="156.8">4</text>
<text x="393.5" y="159.3">5</text>
<text x="41.1" y="225.4">1</text>
<text x="41.1" y="227.9">2</text>
<text x="43.4" y="224.1">1</text>
<text x="43.4" y="226.7">2</text>
<text x="41.1" y="230.5">3</text>
<text x="41.1" y="233">4</text>
<text x="43.4" y="229.2">3</text>
<text x="43.4" y="231.7">4</text>
<text x="41.1" y="235.5">5</text>
<text x="43.4" y="234.3">5</text>
</g>
<g font-size="2" fill="#000080">
<text x="92.3" y="49.4">JC5</text>
<text x="92.3" y="78.6">JC9</text>
<text x="395.8" y="84.4">JC6</text>
<text x="92.3" y="107.8">JC3</text>
<text x="92.3" y="137">JC2</text>
<text x="393.3" y="144.1">JC7</text>
<text x="92.3" y="166.2">JC4</text>
<text x="191.9" y="212.9">D3</text>
<text x="39" y="220.3">JC1</text>
<text x="230" y="219.2">JC8</text>
<text x="199.5" y="235.8">R7</text>
<text x="224.9" y="235.8">Q1</text>
<text x="200.9" y="251">R12</text>
</g>
<g font-size="2" fill="#202020">
<text x="391.3" y="56.7">XBee | M1</text>
<text x="26.8" y="62.6">Modulo externo</text>
<text x="26.8" y="91.8">Modulo externo</text>
<text x="26.8" y="121">Modulo externo</text>
<text x="392.6" y="124.6">SIM800L</text>
<text x="26.8" y="150.2">Modulo externo</text>
<text x="26.8" y="179.4">Modulo externo</text>
<text x="345.6" y="215.5">1000uF/10V</text>
<text x="373.5" y="215.5">100uF/10V</text>
<text x="401.4" y="215.5">100nF</text>
<text x="331.6" y="242.2">Cerca de JC7; retorno corto al punto comun.</text>
<text x="110.6" y="248.5">100nF</text>
<text x="213.5" y="251">100k</text>
<text x="19.2" y="263.7">VBAT &lt;=8.4 V -&gt; A3 &lt;=4.2 V; filtro Rth 5k / C3 100nF.</text>
<text x="19.2" y="259.9">JP8 (S1) -&gt; JC1: V5 / GND / V4P0 / GND / VBAT.</text>
</g>
<g font-size="1.8" fill="#999">
<text x="63.6" y="52.4">1</text>
<text x="368.4" y="51.9">1</text>
<text x="377.3" y="53.9">5V ADAPT</text>
<text x="55.8" y="58.5">GND</text>
<text x="57.6" y="54.4">5V</text>
<text x="63.6" y="56.5">2</text>
<text x="368.4" y="56">2</text>
<text x="377.3" y="58">GND</text>
<text x="56.3" y="62.6">SCL</text>
<text x="63.6" y="60.5">3</text>
<text x="63.6" y="64.6">4</text>
<text x="368.4" y="60">3</text>
<text x="368.4" y="64.1">4</text>
<text x="377.3" y="62.1">DIN</text>
<text x="56.1" y="66.6">SDA</text>
<text x="377.3" y="66.1">DOUT</text>
<text x="57.6" y="83.7">5V</text>
<text x="63.6" y="81.6">1</text>
<text x="55.8" y="87.7">GND</text>
<text x="63.6" y="85.7">2</text>
<text x="63.6" y="89.8">3</text>
<text x="57.1" y="91.8">DO</text>
<text x="57.6" y="112.9">5V</text>
<text x="63.6" y="110.8">1</text>
<text x="55.8" y="116.9">GND</text>
<text x="63.6" y="114.9">2</text>
<text x="63.6" y="119">3</text>
<text x="372.2" y="117.2">1</text>
<text x="381.1" y="119.2">4V</text>
<text x="54" y="125.1">DO NC</text>
<text x="57.2" y="121">AO</text>
<text x="63.6" y="123">4</text>
<text x="372.2" y="121.2">2</text>
<text x="372.2" y="125.3">3</text>
<text x="381.1" y="123.3">GND</text>
<text x="372.2" y="129.4">4</text>
<text x="381.1" y="127.3">RXD</text>
<text x="381.1" y="131.4">TXD</text>
<text x="372.2" y="133.4">5</text>
<text x="381.1" y="135.5">RST LOW</text>
<text x="57.6" y="142.1">5V</text>
<text x="63.6" y="140">1</text>
<text x="55.8" y="146.1">GND</text>
<text x="63.6" y="144.1">2</text>
<text x="63.6" y="148.2">3</text>
<text x="54" y="154.3">DO NC</text>
<text x="57.2" y="150.2">AO</text>
<text x="63.6" y="152.2">4</text>
<text x="57.6" y="171.3">5V</text>
<text x="63.6" y="169.3">1</text>
<text x="63.6" y="173.3">2</text>
<text x="55" y="179.4">DATA</text>
<text x="55.8" y="175.4">GND</text>
<text x="63.6" y="177.4">3</text>
<text x="205.9" y="201.8">1</text>
<text x="214.8" y="203.8">5V +</text>
<text x="205.9" y="205.8">2</text>
<text x="214.8" y="207.9">BZ -</text>
</g>
<g font-size="1.8" fill="#202020">
<text x="388.7" y="65.6">regulado 3V3</text>
<text x="391.3" y="61.8">Adaptador</text>
<text x="395.1" y="129.1">M2 / 4.0 V</text>
<text x="217.3" y="209.9">5 V activo</text>
<text x="178.4" y="216.5">1N4148</text>
<text x="223.6" y="240.9">BC337</text>
</g>
<g font-size="1.8">
<text x="170.7" y="70.9">30</text>
<text x="193.3" y="70.9">1</text>
<text x="170.7" y="76">28</text>
<text x="170.7" y="73.5">29</text>
<text x="173.8" y="77.3">RESET</text>
<text x="173.8" y="74.7">GND</text>
<text x="173.8" y="72.2">VIN</text>
<text x="186.2" y="77.3">RESET</text>
<text x="186.9" y="74.7">D0/RX</text>
<text x="187.1" y="72.2">D1/TX</text>
<text x="193.3" y="73.5">2</text>
<text x="193.3" y="76">3</text>
<text x="96.8" y="82.9">1</text>
<text x="170.7" y="83.6">25</text>
<text x="170.7" y="81.1">26</text>
<text x="170.7" y="78.6">27</text>
<text x="173.8" y="82.4">A7</text>
<text x="173.8" y="79.8">+5V</text>
<text x="188.2" y="79.8">GND</text>
<text x="189.9" y="82.4">D2</text>
<text x="193.3" y="78.6">4</text>
<text x="193.3" y="81.1">5</text>
<text x="193.3" y="83.6">6</text>
<text x="94.7" y="84.1">1</text>
<text x="94.7" y="86.7">2</text>
<text x="94.7" y="89.2">3</text>
<text x="96.8" y="85.4">2</text>
<text x="96.8" y="88">3</text>
<text x="170.7" y="88.7">23</text>
<text x="170.7" y="86.2">24</text>
<text x="173.8" y="90">A4</text>
<text x="173.8" y="87.4">A5</text>
<text x="173.8" y="84.9">A6</text>
<text x="189.9" y="84.9">D3</text>
<text x="189.9" y="87.4">D4</text>
<text x="189.9" y="90">D5</text>
<text x="193.3" y="86.2">7</text>
<text x="193.3" y="88.7">8</text>
<text x="170.7" y="93.8">21</text>
<text x="170.7" y="91.3">22</text>
<text x="173.8" y="95.1">A2</text>
<text x="173.8" y="92.5">A3</text>
<text x="189.9" y="92.5">D6</text>
<text x="189.9" y="95.1">D7</text>
<text x="193.3" y="91.3">9</text>
<text x="193.3" y="93.8">10</text>
<text x="170.7" y="101.4">18</text>
<text x="170.7" y="98.9">19</text>
<text x="170.7" y="96.3">20</text>
<text x="173.8" y="100.1">A0</text>
<text x="173.8" y="97.6">A1</text>
<text x="189.9" y="97.6">D8</text>
<text x="189.9" y="100.1">D9</text>
<text x="193.3" y="96.3">11</text>
<text x="193.3" y="98.9">12</text>
<text x="193.3" y="101.4">13</text>
<text x="170.7" y="106.5">16</text>
<text x="170.7" y="104">17</text>
<text x="173.8" y="107.8">D13</text>
<text x="173.8" y="105.2">3V3</text>
<text x="173.8" y="102.7">AREF</text>
<text x="188.9" y="102.7">D10</text>
<text x="188.9" y="105.2">D11</text>
<text x="188.9" y="107.8">D12</text>
<text x="193.3" y="104">14</text>
<text x="193.3" y="106.5">15</text>
<text x="94.7" y="171.8">1</text>
<text x="96.8" y="170.5">1</text>
<text x="96.8" y="173">2</text>
<text x="94.7" y="174.3">2</text>
<text x="94.7" y="176.9">3</text>
<text x="96.8" y="175.6">3</text>
<text x="221.2" y="217">1</text>
<text x="221.2" y="219.5">2</text>
<text x="223.3" y="218.3">1</text>
<text x="223.3" y="220.8">2</text>
</g>
<g font-size="1.6" fill="#00f">
<text x="350" y="53.8">V5</text>
<text x="85.2" y="54.3">V5</text>
<text x="85.2" y="58.4">GND</text>
<text x="113.2" y="54.3">V5</text>
<text x="113.2" y="56.9">GND</text>
<text x="113.2" y="59.4">SCL</text>
<text x="348.4" y="57.9">GND</text>
<text x="85.2" y="62.4">SCL</text>
<text x="113.2" y="61.9">SDA</text>
<text x="247.8" y="64.4">XB_TX</text>
<text x="347.5" y="60.2">XB_DIN</text>
<text x="85.2" y="66.5">SDA</text>
<text x="293.5" y="67.8">XB_DIN</text>
<text x="324" y="71.6">XB_DIN</text>
<text x="344.4" y="66">XB_DOUT</text>
<text x="143.9" y="74.1">GND</text>
<text x="85.2" y="83.5">V5</text>
<text x="113.2" y="83.5">V5</text>
<text x="145.5" y="79.2">V5</text>
<text x="218.6" y="79.2">GND</text>
<text x="218.6" y="81.8">XB_RX</text>
<text x="85.2" y="87.6">GND</text>
<text x="113.2" y="86.1">GND</text>
<text x="113.2" y="88.6">VIB_DO</text>
<text x="144.2" y="89.4">SDA</text>
<text x="144.4" y="86.8">SCL</text>
<text x="218.6" y="84.3">XB_TX</text>
<text x="218.6" y="86.8">SIM_RX</text>
<text x="218.6" y="89.4">SIM_TX</text>
<text x="371.6" y="89.4">V5</text>
<text x="85.2" y="91.7">VIB_DO</text>
<text x="137" y="91.9">VBAT_SENSE</text>
<text x="141.6" y="94.5">VIB_DO</text>
<text x="218.6" y="91.9">BZ_DRV</text>
<text x="218.6" y="94.5">DHT_DATA</text>
<text x="367.8" y="94.5">XB_DIN</text>
<text x="370" y="91.9">GND</text>
<text x="140.8" y="99.5">MQ4_AO</text>
<text x="140.8" y="97">MQ7_AO</text>
<text x="218.6" y="97">LED_ALERTA</text>
<text x="324" y="97">GND</text>
<text x="366" y="97">XB_DOUT</text>
<text x="218.6" y="102.1">RST_CMD</text>
<text x="85.2" y="112.7">V5</text>
<text x="113.2" y="112.7">V5</text>
<text x="85.2" y="116.8">GND</text>
<text x="113.2" y="115.3">GND</text>
<text x="113.2" y="117.8">MQ7_AO</text>
<text x="351.8" y="119.1">V4P0</text>
<text x="83.9" y="122.4">MQ7_AO</text>
<text x="352.2" y="123.2">GND</text>
<text x="348.7" y="127.2">SIM_RXD</text>
<text x="348.8" y="131.3">SIM_TXD</text>
<text x="244.6" y="135.1">SIM_TX</text>
<text x="293.5" y="135.1">SIM_RXD</text>
<text x="308.7" y="137.6">SIM_RXD</text>
<text x="348.8" y="135.3">SIM_RST</text>
<text x="85.2" y="142">V5</text>
<text x="113.2" y="142">V5</text>
<text x="85.2" y="146">GND</text>
<text x="113.2" y="144.5">GND</text>
<text x="113.2" y="147">MQ4_AO</text>
<text x="152.5" y="147.8">V5</text>
<text x="367.1" y="149.1">V4P0</text>
<text x="83.9" y="151.6">MQ4_AO</text>
<text x="154.1" y="154.1">GND</text>
<text x="221.1" y="154.1">V5</text>
<text x="363.9" y="154.1">SIM_RXD</text>
<text x="367.4" y="151.6">GND</text>
<text x="150.7" y="156.7">SIM_TXD</text>
<text x="151.7" y="159.2">SIM_RX</text>
<text x="154.1" y="161.8">GND</text>
<text x="221.1" y="159.2">GND</text>
<text x="221.1" y="156.7">V5</text>
<text x="364.1" y="156.7">SIM_TXD</text>
<text x="364.1" y="159.2">SIM_RST</text>
<text x="150.1" y="164.3">XB_DOUT</text>
<text x="152.4" y="166.8">XB_RX</text>
<text x="221.1" y="166.8">GND</text>
<text x="221.1" y="164.3">V5</text>
<text x="310" y="164.3">GND</text>
<text x="85.2" y="171.2">V5</text>
<text x="113.2" y="171.2">V5</text>
<text x="113.2" y="173.7">GND</text>
<text x="152.5" y="173.2">GND</text>
<text x="154.1" y="169.4">GND</text>
<text x="85.2" y="175.2">GND</text>
<text x="110.6" y="178.3">DHT_DATA</text>
<text x="83.9" y="180.8">DHT_DATA</text>
<text x="68" y="189.7">V5</text>
<text x="109" y="186.3">DHT_DATA</text>
<text x="156.3" y="201.1">LED_ALERTA</text>
<text x="183.3" y="201.5">V5</text>
<text x="198.5" y="200.2">V5</text>
<text x="311.3" y="202.4">SIM_RST</text>
<text x="351.9" y="202.4">V4P0</text>
<text x="379.9" y="202.4">V4P0</text>
<text x="407.8" y="202.4">V4P0</text>
<text x="86.5" y="211.3">VBAT</text>
<text x="196.3" y="211.2">BZ_NEG</text>
<text x="245.2" y="213.7">RST_CMD</text>
<text x="283.3" y="212.9">RST_BASE</text>
<text x="194.4" y="220.2">BZ_NEG</text>
<text x="198.8" y="217.6">V5</text>
<text x="64.9" y="225.3">V5</text>
<text x="64.9" y="227.8">GND</text>
<text x="156.3" y="226.5">LED_A</text>
<text x="351.9" y="227.8">GND</text>
<text x="379.9" y="227.8">GND</text>
<text x="407.8" y="227.8">GND</text>
<text x="64.9" y="230.3">V4P0</text>
<text x="64.9" y="232.9">GND</text>
<text x="107.9" y="233.3">VBAT_SENSE</text>
<text x="181.1" y="232.5">BZ_NEG</text>
<text x="224.3" y="228.7">BZ_NEG</text>
<text x="311.3" y="232.9">GND</text>
<text x="64.9" y="235.4">VBAT</text>
<text x="86.5" y="236.7">VBAT_SENSE</text>
<text x="178.6" y="237.1">BZ_DRV</text>
<text x="293.5" y="243">GND</text>
<text x="156.3" y="251.9">GND</text>
<text x="86.5" y="262.1">GND</text>
<text x="118.2" y="262.1">GND</text>
<text x="225.7" y="265.5">GND</text>
</g>
<g font-size="1.6">
<text x="178.1" y="152.5">1</text>
<text x="178.1" y="155">2</text>
<text x="180.2" y="154">1OE#</text>
<text x="197.7" y="154">VCC</text>
<text x="202.3" y="155">13</text>
<text x="202.3" y="152.5">14</text>
<text x="178.1" y="157.6">3</text>
<text x="178.1" y="160.1">4</text>
<text x="180.2" y="156.6">1A</text>
<text x="180.2" y="159.1">1Y</text>
<text x="180.2" y="161.6">2OE#</text>
<text x="197" y="156.6">4OE#</text>
<text x="199.1" y="161.6">4Y</text>
<text x="199.1" y="159.1">4A</text>
<text x="202.3" y="160.1">11</text>
<text x="202.3" y="157.6">12</text>
<text x="178.1" y="162.7">5</text>
<text x="178.1" y="165.2">6</text>
<text x="178.1" y="167.7">7</text>
<text x="180.2" y="164.2">2A</text>
<text x="180.2" y="166.7">2Y</text>
<text x="197" y="164.2">3OE#</text>
<text x="199.1" y="166.7">3A</text>
<text x="202.3" y="167.7">8</text>
<text x="202.3" y="165.2">9</text>
<text x="202.3" y="162.7">10</text>
<text x="180.2" y="169.3">GND</text>
<text x="199.1" y="169.3">3Y</text>
</g>
</svg>
